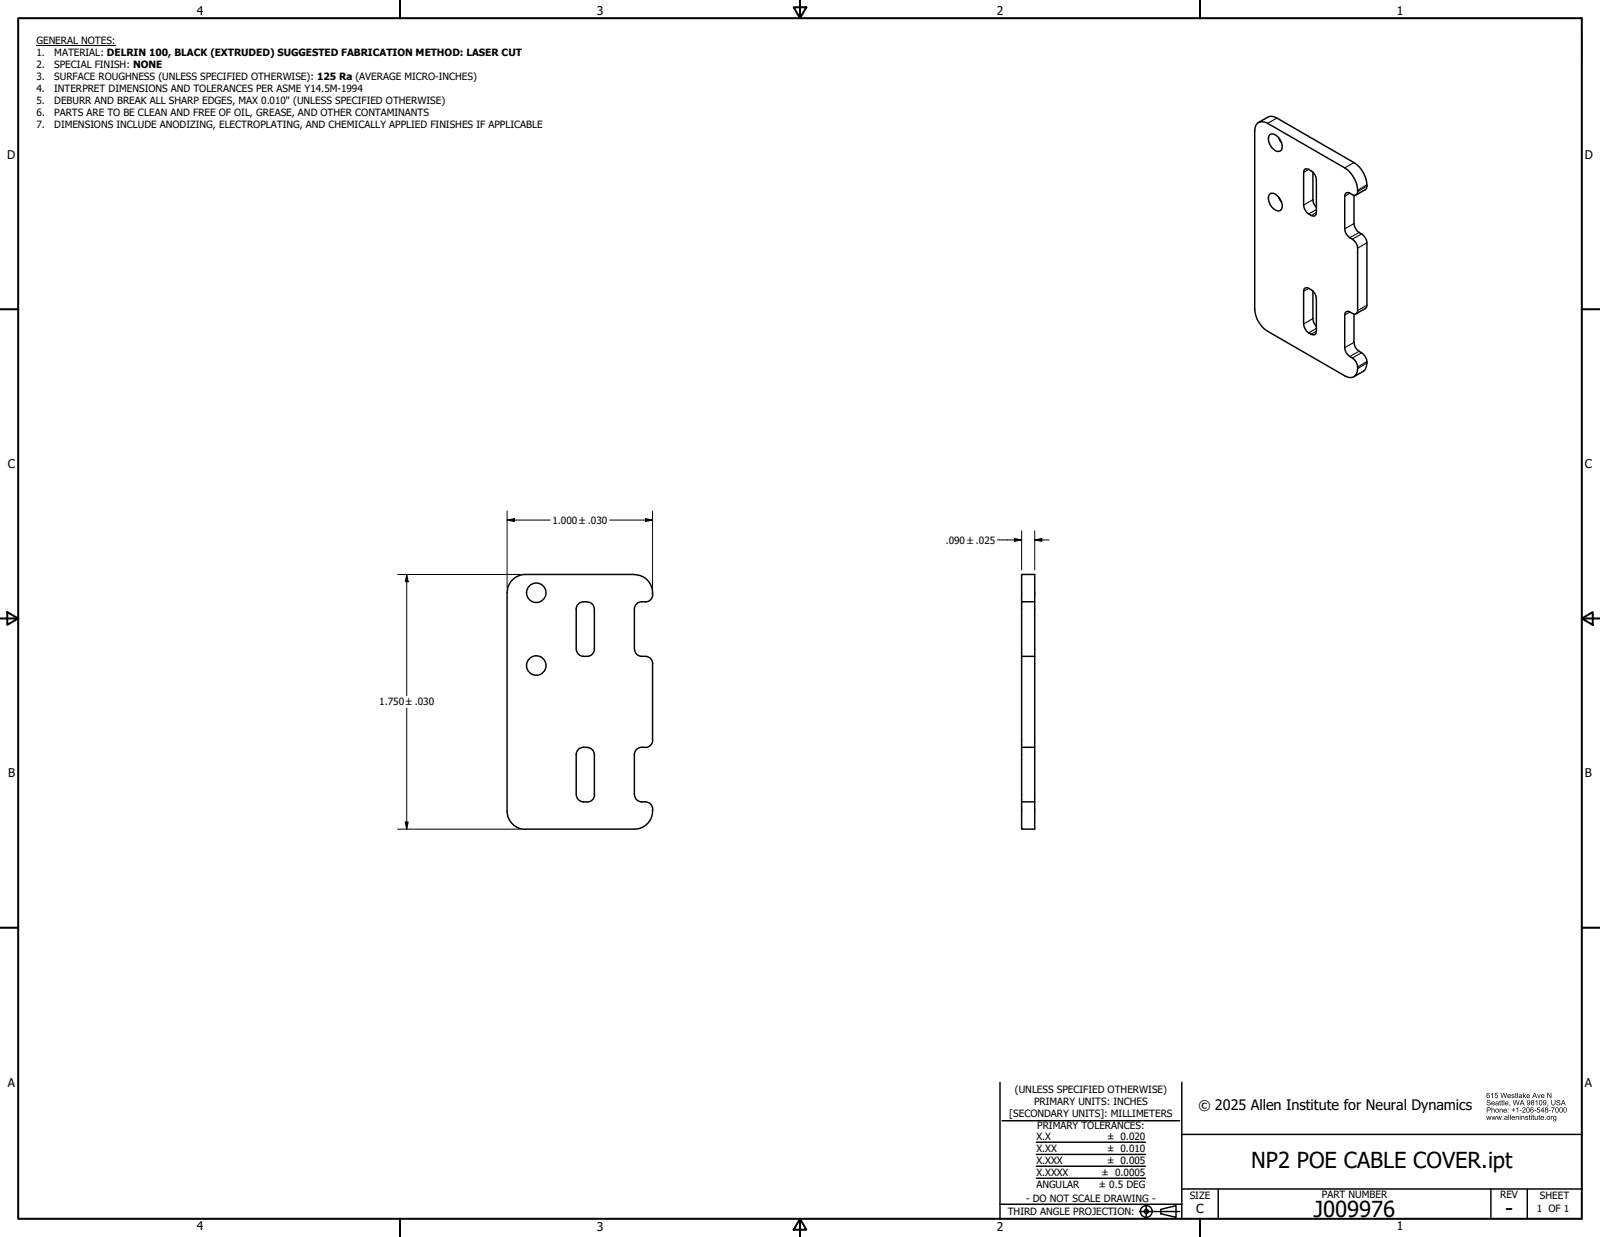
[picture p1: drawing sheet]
<svg xmlns="http://www.w3.org/2000/svg" width="559mm" height="432mm" viewBox="0 0 559 432" stroke-linecap="round" stroke-linejoin="round" font-family="sans-serif">
<!-- layer: Visible (ANSI) -->
<g fill="none" stroke="#000" stroke-width=".51">
<path d="M439.2 43a3.2 3.2 0 0 1 3.5 .1l26.9 15.5a9.7 9.7 0 0 1 4.4 9l-.4 .5a4.1 4.1 0 0 1-2.8-.9l-.6 .1-.6 1.2v11.4a4.1 4.1 0 0 0 2.7 3.6 4.2 4.2 0 0 1 1.9 3.1v21.8l-.2 .7-.4 .4a4.1 4.1 0 0 1-2.8-.9l-.6 .2-.4 .4-.2 .8v11.3a4.1 4.1 0 0 0 2.7 3.7 4.3 4.3 0 0 1 .8 6.3 2.95 2.95 0 0 1-3.5-.1l-26.9-15.6a9.9 9.9 0 0 1-4.5-7.7v-62.2l.5-2zM439.5 42.7l3.3-1.8a2.96 2.96 0 0 1 3.2 .3l26.9 15.6a9.7 9.7 0 0 1 4.4 9l-3.7 2.3M443.5 47a3.3 3.3 0 0 1 4 2.7 2.34 2.34 0 0 1-.5 3.1 3.9 3.9 0 0 1-3.9-3.4v-1.8zM446.5 47.9l1 1.9M455.8 59a4.1 4.1 0 0 1 3.9 3.8v11.4l-.5 1.2a4.1 4.1 0 0 1-3.9-3.8v-11.4l.1-.8zM443.5 67.8a2.06 2.06 0 0 1 2.8 .8 4.3 4.3 0 0 1 1.2 4.5 1.74 1.74 0 0 1-2.7-.2 4 4 0 0 1-1.3-5.1zM446.5 68.7l1 1.8M458.5 60.1v9.6a4.2 4.2 0 0 0 1.2 2.8M472.9 68.2v9.8a4.2 4.2 0 0 0 2.7 3.7 4.2 4.2 0 0 1 1.8 3.1v21.8l-.1 .7-.5 .4-3.2 1.8M455.8 100.5a3.9 3.9 0 0 1 3.9 3.8v11.3l-.1 .8-.4 .4a3.9 3.9 0 0 1-3.9-3.7v-11.4zM458.5 101.5v9.7a3.9 3.9 0 0 0 1.2 2.7M472.9 109.7v9.8a4.1 4.1 0 0 0 2.7 3.6 4.2 4.2 0 0 1 .5 6.6l-3.3 1.8"/>
<path d="M177.1 206.9v76.2M205 210.1a2.88 2.88 0 0 0-3.8 2.5l.1 14a2.81 2.81 0 0 0 3.7 2.5M205.1 210.1l1.5 .6 .9 1.4 .1 14.5-.6 1.6-.8 .7-1.1 .2M221.6 200.5h-38.1a6.4 6.4 0 0 0-6.4 6.4M221.6 200.6a6.3 6.3 0 0 1 6.3 6.3M225.4 210.1a2.87 2.87 0 0 0-3.8 2.5v14M227.9 206.9v.6M228 207.6l-.6 1.6-.9 .7-1.1 .2M356.8 210.1v-9.6h4.6v79.4M361.4 210.1h-4.6v19M221.6 226.6a2.83 2.83 0 0 0 3.8 2.5l1.6 .6 .7 .8 .3 1.2M227.9 231.6v26.7"/>
<path d="M361.4 229.1h-4.6v31.8M228 258.4l-.6 1.6a3 3 0 0 1-3.3 .9l-1.6 .5-.9 1.4v14.6M205 260.9a2.88 2.88 0 0 0-3.8 2.5l.1 14a2.81 2.81 0 0 0 3.7 2.5M205.1 260.9l1.5 .6 .9 1.4 .1 14.5M207.6 277.4l-.5 1.6-.9 .7-1.1 .3M221.6 277.4a2.83 2.83 0 0 0 3.8 2.5l1.6 .6 .7 .8 .3 1.2M361.4 260.9h-4.6v2.5v26h4.6v-9.5h-4.6M177.1 283.1a6.4 6.4 0 0 0 6.4 6.4M183.5 289.4h38.1M227.9 283.1a6.3 6.3 0 0 1-6.3 6.3M227.9 282.4v.7"/>
<circle cx="187.3" cy="206.9" r="3.4"/>
<circle cx="187.3" cy="232.3" r="3.4"/>
</g>
<!-- layer: Visible Narrow (ANSI) -->
<g fill="none" stroke="#000" stroke-width=".38">
<path d="M446 41.2l-3.3 1.9M457.1 59.1l-1.8 1.1M472.9 56.8l-3.3 1.8M458.5 69.7l-3.2 1.9M459.7 74.2l-1.7 1M459.7 73.2l-2.6 1.5M471.4 67.4l-1.8 1.1M472.9 78l-3.3 1.9M477.4 65l-3.2 1.9M477.4 64.5l-3.2 1.9M474.7 81.2l-3.3 1.8M475.6 81.7l-3.3 1.8"/>
<path d="M477.4 84.8l-3.2 1.8M457.1 100.6l-1.8 1.1M458.5 111.2l-3.2 1.9M459.7 115.6l-1.7 1.1M459.7 114.6l-2.6 1.6M471.4 108.9l-1.8 1.1M472.9 119.5l-3.3 1.8M477.4 106.6l-3.2 1.8M474.7 122.6l-3.3 1.9M475.6 123.1l-3.3 1.9M477.4 126.7l-3.2 2M477.4 126.2l-3.2 1.9"/>
</g>
<!-- layer: Border (ANSI) -->
<g fill="none" stroke="#000" stroke-width=".7">
<path d="M139.7 0v6.3M279.4 0v6.3M419.1 0v6.3M6.4 6.3h546v419.1h-546zM277.2 2.5h4.4l-2.2 3.8zM0 107.9h6.3M552.4 107.9h6.4M0 215.9h6.3M2.5 213.7l3.8 2.2-3.8 2.2zM552.4 215.9h6.4M552.5 215.9l3.8-2.2v4.4zM0 323.8h6.3"/>
<path d="M552.4 323.8h6.4M139.7 425.4v6.4M279.4 425.4v6.4M279.4 425.4l2.2 3.9h-4.4zM419.1 425.4v6.4"/>
</g>
<!-- layer: Title (ANSI) -->
<g fill="none" stroke="#000" stroke-width=".51">
<path d="M349.2 377.8v47.6M412.7 377.8v47.6M350 391.2h62M361.9 398.7h38.1M412.7 396h139.7M361.9 403h38.1M361.9 411.3h38.1M361.9 407.1h38.1M412.7 415h139.7M425.4 415v10.4M520.7 415v10.4M533.4 415v10.4"/>
<path d="M349.2 420.4h63.5M398 422.9h14M400.3 420.6v4.6M405.4 422.1l5.3-1.2v4l-5.3-1.2z"/>
<circle cx="400.3" cy="422.9" r="2.06"/>
<circle cx="400.3" cy="422.9" r=".73"/>
</g>
<!-- layer: Symbol (ANSI) -->
<path d="M12.7 15.9h27.7M552.4 11.5v10.3" fill="none" stroke="#000" stroke-width=".35"/>
<!-- layer: Dimension (ANSI) -->
<g fill="none" stroke="#000" stroke-width=".35">
<path d="M177.1 178.4v26.9M227.9 178.4v27.5M177.1 181.5l2.5-.5v1.1zM177.1 181.5h15.1M212.9 181.5h15M225.4 181l2.5 .5-2.5 .6zM348.4 188.5h8.4M354.3 188l2.5 .5-2.5 .5zM356.8 185.3v13.6M361.4 185.3v13.6M361.4 188.5l2.5-.5v1zM361.4 188.5h5"/>
<path d="M138.9 200.5h43M142 200.5v42.4M142 200.5l.6 2.6h-1.1zM142 247.1v42.3M138.9 289.4h43M141.5 287h1.1l-.6 2.4z"/>
</g>
<g fill="#000">
<path d="M177.1 181.5l2.5-.5v1.1z" fill-rule="evenodd"/>
<path d="M225.4 181l2.5 .5-2.5 .6z" fill-rule="evenodd"/>
<path d="M354.3 188l2.5 .5-2.5 .5z" fill-rule="evenodd"/>
<path d="M361.4 188.5l2.5-.5v1z" fill-rule="evenodd"/>
<path d="M142 200.5l.6 2.6h-1.1z" fill-rule="evenodd"/>
<path d="M141.5 287h1.1l-.6 2.4z" fill-rule="evenodd"/>
</g>
<g fill="#000">
<path d="M540.4 381.5h.2l1 1.4v-1.4h.2v1.8h-.2l-1-1.4v1.4h-.2zM538.5 382.2l-.1 .3h.8l-.2-.3zM538.4 382.1a.62 .62 0 0 1 .7-.1 .62 .62 0 0 1 .3 .7h-1a.38 .38 0 0 0 .3 .4 .38 .38 0 0 0 .5-.2h.2a.67 .67 0 0 1-1 .3 .67 .67 0 0 1 0-1.1zM536.9 382h.2l.4 1 .3-1h.3l-.5 1.3h-.2zM535.9 381.7l-.2 .9h.6zM535.8 381.5h.3l.7 1.8h-.2l-.3-.5h-.7l-.2 .5h-.3zM533.5 382.2l-.1 .3h.7l-.2-.3zM533.3 382.1a.62 .62 0 0 1 .7-.1 .62 .62 0 0 1 .3 .7h-1a.38 .38 0 0 0 .3 .4 .38 .38 0 0 0 .5-.2h.2a.67 .67 0 0 1-1 .3 .67 .67 0 0 1 0-1.1zM531.9 381.5h.2v1l.9-.5-.5 .5 .5 .8h-.3l-.4-.7-.2 .7h-.2zM530.7 382.8v.3h.3l.3-.5zM530.6 382.1h.9l.1 1.2-.2-.2a.49 .49 0 0 1-.7 .3 .49 .49 0 0 1-.2-.7 .49 .49 0 0 1 .7-.2l.1-.3-.8 .2zM529.9 381.5h.3v1.8h-.3zM529.3 381.6l.2-.1v.5h.2l-.2 .1v.9l.2 .3-.4-.1-.2-1.1zM528 382.1l.5-.1 .4 .2-.6-.1-.1 .3a.54 .54 0 0 1 .7 .4 .54 .54 0 0 1-.5 .7 .54 .54 0 0 1-.5-.6l.5 .2 .3-.2-.7-.4zM526.8 382.2l-.1 .3h.8l-.3-.3zM526.6 382.1a.61 .61 0 0 1 .8-.1 .61 .61 0 0 1 .3 .7h-1a.39 .39 0 0 0 .3 .4 .39 .39 0 0 0 .5-.2h.2a.67 .67 0 0 1-1 .3 .67 .67 0 0 1-.1-1.1zM524 381.5h.3l.3 1.5 .4-1.5h.3l.4 1.5 .4-1.5h.3l-.5 1.8h-.3l-.4-1.6-.5 1.6h-.2zM522.2 381.5h.9v.2h-.7l-.1 .5a.6 .6 0 0 1 .8 .3 .6 .6 0 0 1-.4 .8 .6 .6 0 0 1-.7-.5h.2a.38 .38 0 0 0 .6 .2 .38 .38 0 0 0 0-.6 .38 .38 0 0 0-.6 .1l-.2-.1zM520.7 381.9l.7-.4v1.8h-.2v-1.4l-.5 .2zM519.4 382.7a.4 .4 0 0 0 .8 0 .4 .4 0 0 0-.8 0zM519.3 381.7l.7-.2 .3 .4h-.2a.36 .36 0 0 0-.5-.2 .36 .36 0 0 0-.2 .4v.3a.58 .58 0 0 1 .9 .1 .58 .58 0 0 1-.5 .9 .58 .58 0 0 1-.6-.7z" fill-rule="evenodd"/>
<path d="M542.6 390.3a.45 .45 0 0 0 .9 0 .45 .45 0 0 0-.9 0zM542.5 389.7l1.1-.1v1.1a.57 .57 0 0 1-.5 .7 .57 .57 0 0 1-.7-.4l.3 .2a.39 .39 0 0 0 .5 0 .39 .39 0 0 0 .1-.5 .63 .63 0 0 1-.8-.1 .63 .63 0 0 1 0-.9zM541.6 389.6l.2 .2 .6-.2-.5 .4v.9h-.3zM540.4 390.3a.46 .46 0 0 0 .9 0 .46 .46 0 0 0-.9 0zM540.1 390.2a.7 .7 0 0 1 1.4 0 .7 .7 0 0 1-1.4 0zM539.6 390.7h.2v.2h-.2zM538.4 389.8l-.1 .3h.7l-.2-.3zM538.2 389.7a.61 .61 0 0 1 .7-.1 .61 .61 0 0 1 .4 .7h-1a.38 .38 0 0 0 .3 .4 .38 .38 0 0 0 .4-.2h.2a.67 .67 0 0 1-1 .3 .67 .67 0 0 1 0-1.1zM537.5 389.3l.2-.2v.5h.2l-.2 .2v.8l.2 .3-.4-.1-.2-1zM536 389.6h.2v1l.3 .1 .3-.1v-1h.3v1.3l-1-.1zM535.3 389.3l.3-.2v.5h.2l-.2 .2v.7l.2 .4-.4-.1zM534.7 389.6h.3v1.3h-.3zM534.7 389.1l.3 .2zM534.1 389.3l.2-.2v.5h.2l-.2 .2v.8l.2 .3-.4-.1zM532.8 389.7l.7-.1 .2 .3-.6-.2-.1 .3a.54 .54 0 0 1 .7 .4 .54 .54 0 0 1-.5 .7 .54 .54 0 0 1-.5-.6l.5 .3 .3-.3-.7-.3zM531.4 389.6l.9 .1 .1 1.2h-.2v-.9l-.3-.3-.3 .3v.9h-.2zM530.8 389.6h.2v1.3h-.2zM530.8 389.1l.2 .2zM529.4 389.6l1 .1v1.2h-.2v-.9l-.3-.3-.3 .3v.9h-.2zM528.3 389.8l-.2 .3h.8l-.2-.3zM528.1 389.7a.61 .61 0 0 1 .7-.1 .61 .61 0 0 1 .3 .7h-1a.38 .38 0 0 0 .3 .4 .38 .38 0 0 0 .5-.2h.2a.67 .67 0 0 1-1 .3 .67 .67 0 0 1 0-1.1zM527.4 389.1h.2v1.8h-.2zM526.8 389.1h.3v1.8h-.3zM525.6 390.4l.1 .3h.3l.3-.5zM525.5 389.7h.9l.2 1.2-.3-.2a.5 .5 0 0 1-.7 .3 .5 .5 0 0 1-.2-.7 .5 .5 0 0 1 .7-.2l.1-.3-.8 .2zM524.8 390.7h.2v.2h-.2zM522.7 389.6h.3l.2 1 .3-1h.3l.2 1 .3-1h.2l-.4 1.3h-.2l-.3-1-.2 1h-.3zM520.9 389.6h.2l.3 1 .3-1h.2l.3 1 .3-1h.2l-.4 1.3h-.2l-.3-1-.3 1h-.2zM519.1 389.6h.2l.3 1 .3-1h.2l.3 1 .3-1h.2l-.4 1.3h-.3l-.2-1-.3 1h-.2z" fill-rule="evenodd"/>
<path d="M546 384.2l-.3 .9h.6zM545.8 384h.3l.7 1.8h-.2l-.3-.5h-.7l-.2 .5h-.3zM543.8 384.1a.71 .71 0 0 1 1.1 .4h-.2a.4 .4 0 0 0-.4-.4 .4 .4 0 0 0-.4 .5l.2 .1a.69 .69 0 0 1 .8 .5 .69 .69 0 0 1-.5 .8 .69 .69 0 0 1-.8-.6l.2-.2a.44 .44 0 0 0 .5 .6 .44 .44 0 0 0 .3-.7l-.2-.1a.58 .58 0 0 1-.6-.2 .58 .58 0 0 1 0-.7zM541.8 384h.3v1.1a.49 .49 0 0 0 .4 .6 .49 .49 0 0 0 .5-.6v-1.1h.2v1.1a.72 .72 0 0 1-.7 .8 .72 .72 0 0 1-.7-.8zM540.4 385.6h.3l-.2 .6zM539.1 384.6a.39 .39 0 0 0 .7 0 .39 .39 0 0 0-.7 0zM539.1 384.2a.87 .87 0 0 1 1.1 .6 .87 .87 0 0 1-.8 1.1l-.5-.5 .7 .2 .3-.6a.58 .58 0 0 1-.9 0 .58 .58 0 0 1 .1-.8zM537.8 384.3a.85 .85 0 0 0 .4 1.3l.2-.2a.64 .64 0 0 0 .1-.8 .64 .64 0 0 0-.7-.3zM537.7 384.1a.84 .84 0 0 1 1 .8 .84 .84 0 0 1-.9 .9l-.3-.9zM536.2 384.5l.7-.5v1.8h-.2v-1.4l-.5 .3zM535 384.5a.29 .29 0 0 0 .5 0 .29 .29 0 0 0-.5 0zM534.9 385.3a.37 .37 0 0 0 .7 0 .37 .37 0 0 0-.7 0zM534.9 384.1a.49 .49 0 0 1 .7 0 .49 .49 0 0 1-.1 .8 .54 .54 0 0 1 .2 .8 .54 .54 0 0 1-.9 0 .54 .54 0 0 1 .2-.8l-.3-.3zM533.4 384.6a.4 .4 0 0 0 .8 0 .4 .4 0 0 0-.8 0zM533.4 384.2a.87 .87 0 0 1 1.1 .6 .87 .87 0 0 1-.7 1.1l-.5-.5 .7 .2 .2-.6a.58 .58 0 0 1-.8 0 .58 .58 0 0 1 0-.8zM531.6 384.2l-.3 .9h.6zM531.4 384h.3l.7 1.8h-.2l-.2-.5h-.8l-.2 .5h-.3zM528.4 384h.2l.4 1.6 .4-1.6h.3l.4 1.6 .4-1.6h.2l-.5 1.8h-.2l-.4-1.6-.5 1.6h-.2zM527.2 385.6h.2l-.2 .6zM526 384.8l-.1 .3h.7l-.2-.4zM525.8 384.7a.61 .61 0 0 1 .7-.1 .61 .61 0 0 1 .3 .6h-.9a.38 .38 0 0 0 .2 .5 .38 .38 0 0 0 .5-.3h.2a.66 .66 0 0 1-1 .3 .66 .66 0 0 1 0-1zM525.1 384h.3v1.8h-.3zM524.5 384.2l.2-.1v.4h.2l-.2 .2v.8l.3 .3-.5-.1-.2-1zM523.8 384.2l.2-.1v.4h.2l-.2 .2v.8l.3 .3-.5-.1zM522.5 385.3l.1 .3 .3 .1 .3-.5zM522.5 384.6h.8l.2 1.2-.3-.1a.49 .49 0 0 1-.7 .2 .49 .49 0 0 1-.2-.7 .49 .49 0 0 1 .7-.2v-.3l-.7 .2zM521.2 384.8l-.1 .3h.7l-.2-.4zM521 384.7a.61 .61 0 0 1 .7-.1 .61 .61 0 0 1 .4 .6h-1a.38 .38 0 0 0 .3 .5 .38 .38 0 0 0 .4-.3h.2a.66 .66 0 0 1-1 .3 .66 .66 0 0 1 0-1zM519.4 384.1a.72 .72 0 0 1 1.2 .4h-.3a.4 .4 0 0 0-.4-.4 .4 .4 0 0 0-.4 .5l.2 .1a.69 .69 0 0 1 .9 .4 .69 .69 0 0 1-.4 .9 .69 .69 0 0 1-.9-.4l-.1-.3 .2-.1a.44 .44 0 0 0 .5 .6 .44 .44 0 0 0 .3-.7l-.1-.1a.58 .58 0 0 1-.7-.2 .58 .58 0 0 1 0-.7z" fill-rule="evenodd"/>
<path d="M546.4 386.9a.86 .86 0 0 0 .3 1.3l.2-.1a.86 .86 0 0 0-.4-1.3zM546.3 386.6a.84 .84 0 0 1 .9 .9 .84 .84 0 0 1-.9 .8l-.3-.8zM544.9 386.9a.86 .86 0 0 0 .4 1.3l.2-.1a.86 .86 0 0 0-.4-1.3zM544.9 386.6a.84 .84 0 0 1 .9 .9 .84 .84 0 0 1-.9 .8l-.3-.8zM543.5 386.9a.86 .86 0 0 0 .4 1.3l.1-.1a.84 .84 0 0 0-.4-1.3zM543.4 386.6a.84 .84 0 0 1 1 .9 .84 .84 0 0 1-.9 .8l-.3-.8zM541.8 386.6h1.2l-.7 1.8h-.3l.1-.6 .6-1h-.9zM540.9 387.6h.7v.2h-.7zM539.8 387a.3 .3 0 0 0 .6 0 .3 .3 0 0 0-.6 0zM539.8 387.8a.38 .38 0 0 0 .7 0 .38 .38 0 0 0-.7 0zM539.7 386.7a.49 .49 0 0 1 .8-.1 .49 .49 0 0 1-.1 .8 .55 .55 0 0 1 .1 .8 .55 .55 0 0 1-.8 0 .55 .55 0 0 1 .2-.8l-.3-.3zM538.8 386.9l-.5 .8h.5zM538.9 386.5h.2v1.2h.2l-.2 .7h-.3v-.5h-.8zM536.9 386.6h.9v.2h-.7l-.1 .5a.6 .6 0 0 1 .9 .3 .6 .6 0 0 1-.4 .8 .6 .6 0 0 1-.8-.5h.2a.39 .39 0 0 0 .6 .1 .39 .39 0 0 0 0-.6 .39 .39 0 0 0-.5 .1h-.3zM535.8 387.6h.7v.2h-.7zM534.7 387.8a.4 .4 0 0 0 .8 0 .4 .4 0 0 0-.8 0zM534.6 386.7l.7-.1 .3 .4h-.2a.36 .36 0 0 0-.5-.3 .36 .36 0 0 0-.2 .5v.2a.58 .58 0 0 1 .9 .2 .58 .58 0 0 1-.5 .8 .58 .58 0 0 1-.6-.6zM533.4 386.9a.86 .86 0 0 0 .4 1.3l.1-.1a.85 .85 0 0 0-.4-1.3zM533.3 386.6a.84 .84 0 0 1 1 .9 .84 .84 0 0 1-1 .8l-.3-.8zM531.8 386.7a.63 .63 0 0 1 1 .2 .63 .63 0 0 1-.5 .9l-.4 .4h.9v.2h-1.2l.5-.7a.48 .48 0 0 0 .5-.5 .48 .48 0 0 0-.5-.5l-.5 .4zM530.8 387.6h.6v.2h-.6zM529.6 387l.6-.5v1.9h-.2v-1.5l-.4 .3zM528.4 386.9h.2v.5h.5v.2h-.5v.5h-.2v-.5h-.5v-.2h.5zM526.6 388.1h.3v.3h-.3zM526.6 387h.3v.3h-.3zM525.4 387.3l-.1 .3h.7l-.2-.4zM525.2 387.2a.61 .61 0 0 1 .8-.1 .61 .61 0 0 1 .3 .7h-1a.39 .39 0 0 0 .3 .4 .39 .39 0 0 0 .4-.3l.3 .1a.66 .66 0 0 1-1 .3 .66 .66 0 0 1-.1-1.1zM523.7 387l1 .2 .1 1.2h-.2v-1l-.3-.2-.3 .2v1h-.3zM522.5 387.7a.46 .46 0 0 0 .9 0 .46 .46 0 0 0-.9 0zM522.2 387.7a.7 .7 0 0 1 1.4 0 .7 .7 0 0 1-1.4 0zM520.9 386.5h.2v.7a.47 .47 0 0 1 .6-.2 .47 .47 0 0 1 .3 .5v.9h-.2l-.1-1-.2-.2-.3 .2-.1 1h-.2zM519.5 386.8v.6h.7a.33 .33 0 0 0 .2-.4 .33 .33 0 0 0-.4-.2zM519.3 386.5l.9 .1a.55 .55 0 0 1 .4 .6 .55 .55 0 0 1-.6 .4h-.5v.8h-.2z" fill-rule="evenodd"/>
</g>
<g font-size="7.7">
<text x="436.9" y="407.6">NP2 POE CABLE COVER.ipt</text>
<text x="458.9" y="424.8">J009976</text>
<text x="525.7" y="424.4">-</text>
</g>
<text font-size="4.6" x="418.6" y="387.6">© 2025 Allen Institute for Neural Dynamics</text>
<text font-size="4.4" x="417.8" y="423.5">C</text>
<g font-size="4.2">
<text x="68.7" y="5.3">4</text>
<text x="208.4" y="5.3">3</text>
<text x="348.1" y="5.3">2</text>
<text x="487.8" y="5.3">1</text>
<text x="2.5" y="55.5">D</text>
<text x="553.5" y="55.5">D</text>
<text x="2.8" y="163.4">C</text>
<text x="553.5" y="163.4">C</text>
<text x="2.9" y="271.4">B</text>
<text x="553.5" y="271.4">B</text>
<text x="2.8" y="379.3">A</text>
<text x="553.5" y="379.3">A</text>
<text x="68.7" y="429.5">4</text>
<text x="208.4" y="429.6">3</text>
<text x="348.1" y="429.6">2</text>
<text x="487.8" y="429.5">1</text>
</g>
<g font-size="3.5">
<text x="12.7" y="15.3">GENERAL NOTES:</text>
<text x="12.7" y="23.7">2.</text>
<text x="12.7" y="19.5">1.</text>
<text x="18.9" y="23.7">SPECIAL FINISH: NONE</text>
<text x="18.9" y="19.5">MATERIAL: DELRIN 100, BLACK (EXTRUDED) SUGGESTED FABRICATION METHOD: LASER CUT</text>
<text x="12.7" y="27.8">3.</text>
<text x="18.9" y="27.8">SURFACE ROUGHNESS (UNLESS SPECIFIED OTHERWISE): 125 Ra (AVERAGE MICRO-INCHES)</text>
<text x="12.7" y="32">4.</text>
<text x="18.9" y="32">INTERPRET DIMENSIONS AND TOLERANCES PER ASME Y14.5M-1994</text>
<text x="12.7" y="40.4">6.</text>
<text x="12.7" y="36.2">5.</text>
<text x="18.9" y="40.4">PARTS ARE TO BE CLEAN AND FREE OF OIL, GREASE, AND OTHER CONTAMINANTS</text>
<text x="18.9" y="36.2">DEBURR AND BREAK ALL SHARP EDGES, MAX 0.010&quot; (UNLESS SPECIFIED OTHERWISE)</text>
<text x="12.7" y="44.6">7.</text>
<text x="18.9" y="44.6">DIMENSIONS INCLUDE ANODIZING, ELECTROPLATING, AND CHEMICALLY APPLIED FINISHES IF APPLICABLE</text>
<text x="192.9" y="182.8">1.000 ±.030</text>
<text x="330.3" y="189.7">.090 ±.025</text>
<text x="132.5" y="246.3">1.750 ±.030</text>
<text x="354.5" y="381.6">(UNLESS SPECIFIED OTHERWISE)</text>
<text x="352.5" y="390">[SECONDARY UNITS]: MILLIMETERS</text>
<text x="361.1" y="385.8">PRIMARY UNITS: INCHES</text>
<text x="362.3" y="394.1">PRIMARY TOLERANCES:</text>
<text x="361.9" y="397.9">X.X</text>
<text x="386.7" y="398">± 0.020</text>
<text x="361.9" y="402.1">X.XX</text>
<text x="361.9" y="406.3">X.XXX</text>
<text x="386.7" y="402.1">± 0.010</text>
<text x="386.7" y="406.3">± 0.005</text>
<text x="361.9" y="410.5">X.XXXX</text>
<text x="384.7" y="410.5">± 0.0005</text>
<text x="358.4" y="419.7">- DO NOT SCALE DRAWING -</text>
<text x="361.9" y="414.6">ANGULAR</text>
<text x="383.8" y="414.7">± 0.5 DEG</text>
<text x="415.5" y="418.4">SIZE</text>
<text x="461.6" y="418.3">PART NUMBER</text>
<text x="523.9" y="418.3">REV</text>
<text x="537.8" y="418.4">SHEET</text>
<text x="352" y="424.2">THIRD ANGLE PROJECTION:</text>
<text x="536.7" y="423.2">1 OF 1</text>
</g>
</svg>
